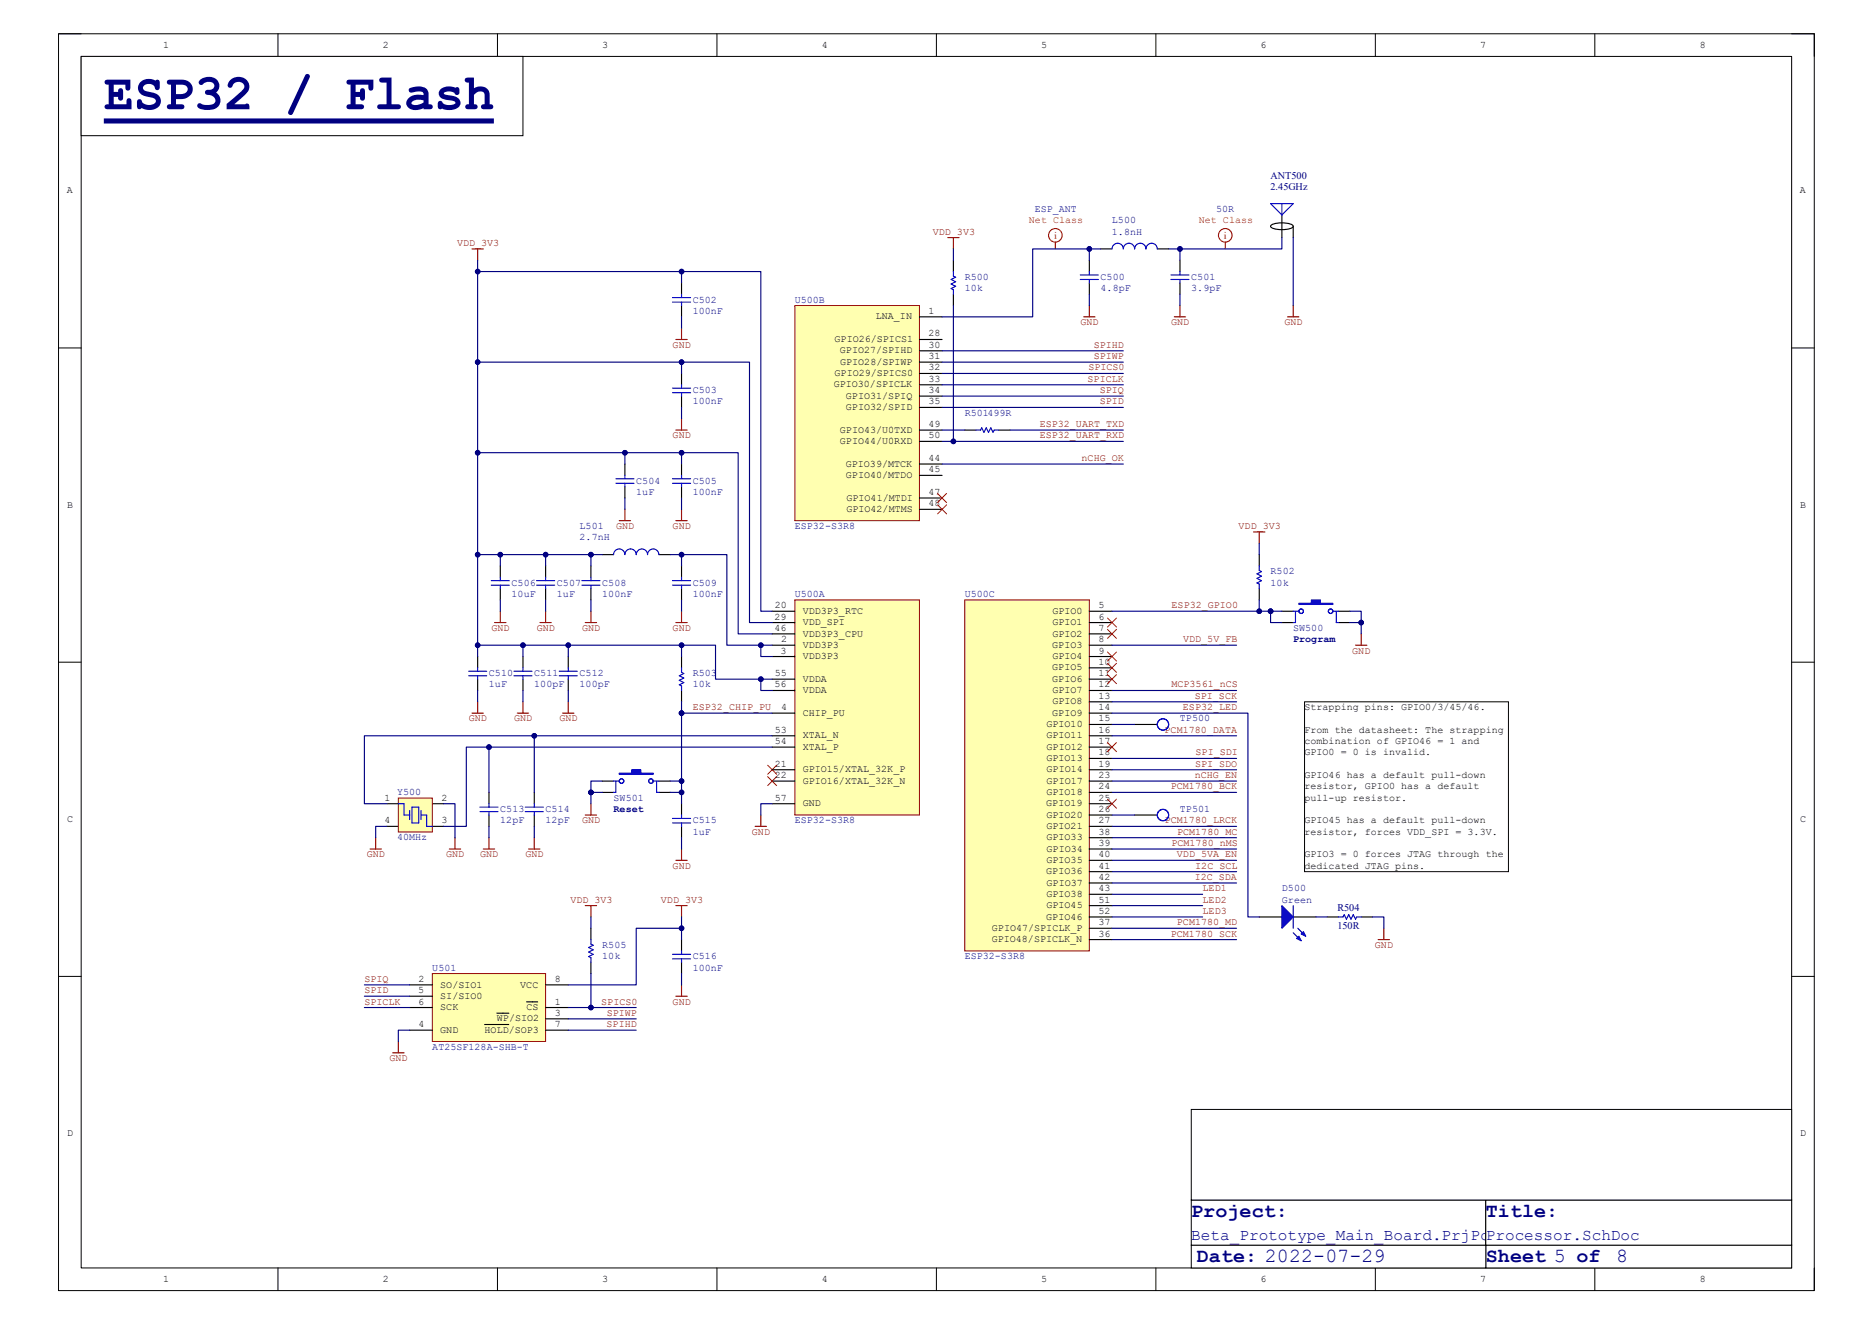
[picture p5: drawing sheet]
<svg xmlns="http://www.w3.org/2000/svg" width="420mm" height="297mm" viewBox="0 0 420 297" stroke-linecap="round" stroke-linejoin="round" font-family="sans-serif">
<path d="M13.1 7.6h393.7v281.9h-393.7z" fill="none" stroke="#000" stroke-width=".22"/>
<path d="M18.2 12.7h383.5v271.7h-383.5z" fill-rule="evenodd" fill="#fff"/>
<g fill="none" stroke="#000" stroke-width=".22">
<path d="M13.1 7.6h5.1M18.2 12.7h383.5v271.7h-383.5zM62.3 7.6v5.1M111.5 7.6v5.1M160.8 7.6v5.1M210 7.6v5.1M259.2 7.6v5.1M308.4 7.6v5.1M357.6 7.6v5.1M401.7 7.6h5.1v5.1M13.1 78.1h5.1M401.7 78.1h5.1"/>
<path d="M13.1 148.5h5.1M401.7 148.5h5.1M13.1 219h5.1M401.7 219h5.1M62.3 284.4v5.1M111.5 284.4v5.1M160.8 284.4v5.1M210 284.4v5.1M259.2 284.4v5.1M308.4 284.4v5.1M357.6 284.4v5.1M406.8 284.4v5.1"/>
</g>
<path d="M18.2 12.7h99.1v17.7h-99.1z" fill-rule="evenodd" fill="#fff"/>
<path d="M18.2 12.7h99.1v17.7h-99.1z" fill="none" stroke="#000" stroke-width=".22"/>
<path d="M23.3 27.1h87.4" fill="none" stroke="#000080" stroke-width="1.1" stroke-linecap="butt"/>
<path d="M86.8 185.4h2.5M96.9 180.3h2.6" fill="none" stroke="#000" stroke-width=".25"/>
<path d="M89.3 179h7.6v7.6h-7.6z" fill-rule="evenodd" fill="#ffffb0"/>
<path d="M89.3 179h7.6v7.6h-7.6z" fill="none" stroke="#800000" stroke-width=".22"/>
<g fill="none" stroke="#000" stroke-width=".25">
<path d="M152.8 63.5v2.5M152.8 68.5v2.6M152.8 83.8v2.5M152.8 88.9v2.5M152.8 104.1v2.5M152.8 109.2v2.5M112.2 127v2.5M112.2 132v2.6M132.5 127v2.5M132.5 132v2.6M135 124.4h2.6M147.7 124.4h2.6"/>
<path d="M152.8 127v2.5M152.8 132v2.6M117.3 147.3v2.5M117.3 152.4v2.5M152.8 147.3v2.5M152.8 154.9v2.5M109.6 177.8v2.5M119.8 177.8v2.5M86.8 180.3h2.5M96.9 185.4h2.6M109.6 182.8v2.6M119.8 182.8v2.6"/>
<path d="M152.8 180.3v2.5M152.8 185.4v2.5"/>
</g>
<g fill="none" stroke="#00f" stroke-width=".25">
<path d="M150.8 66.8h4.1M150.8 67.8h4.1M152.8 66v.8M152.8 67.8v.7M150.8 87.1h4.1M150.8 88.1h4.1M152.8 86.3v.8M152.8 88.1v.8M150.8 107.4h4.1M150.8 108.4h4.1M152.8 106.6v.8M152.8 108.4v.8"/>
<path d="M110.2 130.3h4M110.2 131.3h4M112.2 129.5v.8M112.2 131.3v.7M130.5 130.3h4M130.5 131.3h4M132.5 129.5v.8M132.5 131.3v.7M137.6 124.4a1.27 1.27 0 0 1 1.3-1.3 1.27 1.27 0 0 1 1.2 1.3 1.27 1.27 0 0 1 1.3-1.3 1.27 1.27 0 0 1 1.3 1.3 1.27 1.27 0 0 1 1.2-1.3 1.27 1.27 0 0 1 1.3 1.3 1.27 1.27 0 0 1 1.3-1.3 1.27 1.27 0 0 1 1.2 1.3M150.8 130.3h4.1M150.8 131.3h4.1M152.8 129.5v.8"/>
<path d="M152.8 131.3v.7M115.2 150.6h4.1M115.2 151.6h4.1M117.3 149.8v.8M117.3 151.6v.8M152.8 149.8v1l.5 .3-1 .5 1 .5-1 .5 1 .5-1 .5 .5 .3v1M89.3 180.3h1.3v2.5h1.3M91.9 181.8v2.1M92.4 181.1h1.5v3.5h-1.5zM94.4 181.8v2.1M94.4 182.8h1.3v2.6h1.2M107.6 181.1h4.1"/>
<path d="M107.6 182.1h4.1M109.6 180.3v.8M109.6 182.1v.7M117.8 181.1h4M117.8 182.1h4M119.8 180.3v.8M119.8 182.1v.7M150.8 184.6h4.1M150.8 183.6h4.1M152.8 182.8v.8M152.8 184.6v.8"/>
</g>
<g fill="none" stroke="#800000" stroke-width=".25">
<path d="M105.8 55.8h2.6M107.1 55.8v2.6M151.6 76.2h2.5M152.8 73.6v2.6M151.6 96.5h2.5M152.8 93.9v2.6M138.9 116.8h2.5M140.1 114.3v2.5M151.6 116.8h2.5M152.8 114.3v2.5M110.9 139.7h2.6M112.2 137.1v2.6"/>
<path d="M121.1 139.7h2.5M122.3 137.1v2.6M131.2 139.7h2.6M132.5 137.1v2.6M151.6 139.7h2.5M152.8 137.1v2.6M105.8 160h2.6M107.1 157.4v2.6M116 160h2.5M117.3 157.4v2.6M83 190.5h2.5M84.2 187.9v2.6"/>
<path d="M100.8 190.5h2.5M102 187.9v2.6M108.4 190.5h2.5M109.6 187.9v2.6M118.5 190.5h2.6M119.8 187.9v2.6M151.6 193h2.5M152.8 190.5v2.5M169.3 185.4h2.6M170.6 182.8v2.6"/>
</g>
<path d="M172.1 174.2l2.1 2M172.1 171.7l2.1 2M174.2 174.2l-2.1 2M174.2 171.7l-2.1 2" fill="none" stroke="#f00" stroke-width=".22"/>
<path d="M96.9 218.4h25.4v15.2h-25.4z" fill-rule="evenodd" fill="#ffffb0"/>
<path d="M96.9 218.4h25.4v15.2h-25.4z" fill="none" stroke="#800000" stroke-width=".22"/>
<g fill="none" stroke="#000" stroke-width=".25">
<path d="M213.8 58.4v2.5M213.8 66v2.5M216.3 96.5h2.6M223.9 96.5h2.6M135 175.2h2.6M147.7 175.2h2.6M132.5 208.2v2.6M132.5 215.9v2.5M152.8 210.8v2.5M152.8 215.9v2.5M91.9 226h5M91.9 220.9h5"/>
<path d="M91.9 231.1h5M91.9 223.5h5M108.7 229.8h5.4M111.4 227.3h2.7M118.1 224.7h2.5M122.3 226h5.1M122.3 220.9h5.1M122.3 228.6h5.1M122.3 231.1h5.1"/>
</g>
<path d="M213.8 60.9v1l.5 .3-1 .5 1 .5-1 .5 1 .5-1 .5 .5 .3v1M218.9 96.5h1l.2-.5 .5 1 .5-1 .6 1 .5-1 .5 1 .2-.5h1M132.5 210.8v1l.5 .2-1 .6 1 .5-1 .5 1 .5-1 .5 .5 .2v1.1M150.8 214.1h4.1M150.8 215.1h4.1M152.8 213.3v.8M152.8 215.1v.8" fill="none" stroke="#00f" stroke-width=".25"/>
<path d="M88.1 236.2h2.5M89.3 233.6v2.6M151.6 223.5h2.5M152.8 220.9v2.6" fill="none" stroke="#800000" stroke-width=".25"/>
<path d="M138.9 173.4h2.7v-.7h2.1v.7h2.8v.3h-7.6z" fill-rule="evenodd" fill="#00f"/>
<g fill="none" stroke="#00f" stroke-width=".25">
<path d="M249.3 55.8a1.27 1.27 0 0 1 1.3-1.2 1.27 1.27 0 0 1 1.3 1.2 1.27 1.27 0 0 1 1.3-1.2 1.27 1.27 0 0 1 1.2 1.2 1.27 1.27 0 0 1 1.3-1.2 1.27 1.27 0 0 1 1.3 1.2 1.27 1.27 0 0 1 1.2-1.2 1.27 1.27 0 0 1 1.3 1.2M242.2 61.7h4.1M242.2 62.7h4.1M244.3 60.9v.8M244.3 62.7v.8M262.6 61.7h4M262.6 62.7h4M264.6 60.9v.8M264.6 62.7v.8M138.1 107.4h4.1M138.1 108.4h4.1M140.1 106.6v.8"/>
<path d="M140.1 108.4v.8M120.3 130.3h4.1M120.3 131.3h4.1M122.3 129.5v.8M122.3 131.3v.7M105.1 150.6h4M105.1 151.6h4M107.1 149.8v.8M107.1 151.6v.8M125.4 150.6h4.1M125.4 151.6h4.1M127.4 149.8v.8"/>
<path d="M127.4 151.6v.8M137.6 175.2h1.3M138.1 175.2v2.6h-.5M138.9 173.4h2.7v-.7h2.1v.7h2.8v.3h-7.6zM146.5 175.2h1.2M147.2 175.2v2.6h.5"/>
<circle cx="139.4" cy="175.2" r=".51"/>
<circle cx="146" cy="175.2" r=".51"/>
</g>
<g fill="none" stroke="#000" stroke-width=".25">
<path d="M244.3 58.4v2.5M246.8 55.8h2.5M259.5 55.8h2.5M264.6 58.4v2.5M244.3 63.5v2.5M264.6 63.5v2.5M140.1 104.1v2.5M140.1 109.2v2.5M122.3 127v2.5M122.3 132v2.6M107.1 147.3v2.5M107.1 152.4v2.5"/>
<path d="M127.4 147.3v2.5M127.4 152.4v2.5M135 177.8h2.6M147.7 177.8h2.6"/>
</g>
<g fill="none" stroke="#800000" stroke-width=".25">
<path d="M212.5 53.3h2.6M213.8 53.3v2.5M243 71.1h2.5M244.3 68.5v2.6M263.3 71.1h2.6M264.6 68.5v2.6M126.2 160h2.5M127.4 157.4v2.6M131.2 182.8h2.6M132.5 180.3v2.5M131.2 203.2h2.6M132.5 203.2v2.5"/>
<path d="M151.6 203.2h2.5M152.8 203.2v2.5"/>
</g>
<g fill="none" stroke="#f00" stroke-width=".25">
<path d="M236.6 54.3v1.5M274.7 54.3v1.5"/>
<circle cx="236.6" cy="52.8" r="1.53"/>
<circle cx="274.7" cy="52.8" r="1.53"/>
</g>
<path d="M178.2 134.6h28v48.2h-28z" fill-rule="evenodd" fill="#ffffb0"/>
<path d="M178.2 134.6h28v48.2h-28z" fill="none" stroke="#800000" stroke-width=".22"/>
<g fill="none" stroke="#000" stroke-width=".25">
<path d="M173.1 137.1h5.1M173.1 139.7h5.1M173.1 144.7h5.1M173.1 147.3h5.1M173.1 142.2h5.1M173.1 152.4h5.1M173.1 154.9h5.1M173.1 160h5.1M173.1 172.7h5.1M173.1 175.2h5.1M173.1 165.1h5.1M173.1 167.6h5.1"/>
<path d="M173.1 180.3h5.1"/>
</g>
<path d="M178.2 68.5h28v48.3h-28z" fill-rule="evenodd" fill="#ffffb0"/>
<path d="M178.2 68.5h28v48.3h-28z" fill="none" stroke="#800000" stroke-width=".22"/>
<g fill="none" stroke="#000" stroke-width=".25">
<path d="M206.2 71.1h5M206.2 76.2h5M206.2 78.7h5M206.2 81.2h5M206.2 83.8h5M206.2 86.3h5M206.2 88.9h5M206.2 91.4h5M206.2 96.5h5M206.2 99h5M206.2 104.1h5M206.2 106.6h5"/>
<path d="M206.2 111.7h5M206.2 114.3h5"/>
</g>
<path d="M216.3 134.6h28v78.7h-28z" fill-rule="evenodd" fill="#ffffb0"/>
<path d="M216.3 134.6h28v78.7h-28z" fill="none" stroke="#800000" stroke-width=".22"/>
<g fill="none" stroke="#000" stroke-width=".25">
<path d="M244.3 137.1h5M244.3 139.7h5M287.4 137.1h2.6M300.1 137.1h2.6M244.3 142.2h5M244.3 144.7h5M244.3 147.3h5M244.3 149.8h5M244.3 152.4h5M244.3 154.9h5M244.3 157.4h5M244.3 160h5"/>
<path d="M244.3 162.5h5M244.3 165.1h5M244.3 167.6h5M244.3 170.1h5M244.3 172.7h5M244.3 175.2h5M244.3 177.8h5M244.3 180.3h5M244.3 182.8h5M244.3 185.4h5M244.3 187.9h5M244.3 190.5h5"/>
<path d="M244.3 193h5M244.3 195.5h5M244.3 198.1h5M244.3 200.6h5M244.3 203.2h5M244.3 205.7h5M244.3 208.2h5M244.3 210.8h5"/>
</g>
<path d="M210.2 110.7l2.1 2M210.2 113.2l2.1 2.1M212.3 110.7l-2.1 2M212.3 113.2l-2.1 2.1" fill="none" stroke="#f00" stroke-width=".22"/>
<path d="M291.3 135.3h2.7v-.7h2.1v.7h2.8v.3h-7.6z" fill-rule="evenodd" fill="#00f"/>
<g fill="none" stroke="#00f" stroke-width=".25">
<path d="M282.4 127v1l.5 .2-1 .5 1 .5-1 .6 1 .5-1 .5 .5 .2v1M290 137.1h1.3M290.5 137.1v2.6h-.5M291.3 135.3h2.7v-.7h2.1v.7h2.8v.3h-7.6zM298.9 137.1h1.2M299.6 137.1v2.6h.5"/>
<circle cx="291.8" cy="137.1" r=".51"/>
<circle cx="298.4" cy="137.1" r=".51"/>
</g>
<path d="M282.4 124.4v2.6M282.4 132v2.6M287.4 139.7h2.6M300.1 139.7h2.6M282.4 205.7h5M290 205.7h5.1" fill="none" stroke="#000" stroke-width=".25"/>
<path d="M281.1 119.3h2.5M282.4 119.3v2.6M304 144.7h2.5M305.2 142.2v2.5" fill="none" stroke="#800000" stroke-width=".25"/>
<path d="M287.4 203.2l2.6 2.5-2.6 2.5z" fill="#00f"/>
<path d="M287.4 203.2l2.6 2.5-2.6 2.5zM290 209.3l1.8 1.7M291 208.2l1.8 1.8" fill="none" stroke="#00f" stroke-width=".25"/>
<path d="M291.8 209.5l.5-.5 .5 1z" fill="#00f"/>
<path d="M291.8 209.5l.5-.5 .5 1z" fill="none" stroke="#00f" stroke-width=".25"/>
<path d="M290.7 210.5l.6-.5 .5 1z" fill="#00f"/>
<path d="M290 203.2v5M290.7 210.5l.6-.5 .5 1z" fill="none" stroke="#00f" stroke-width=".25"/>
<path d="M309 210.8h2.6M310.3 208.2v2.6" fill="none" stroke="#800000" stroke-width=".25"/>
<path d="M267.1 269.2h66.1v10.2h-66.1z" fill-rule="evenodd" fill="#fff"/>
<path d="M267.1 269.2h66.1v10.2h-66.1z" fill="none" stroke="#000" stroke-width=".22"/>
<path d="M333.2 269.2h68.5v10.2h-68.5z" fill-rule="evenodd" fill="#fff"/>
<path d="M333.2 269.2h68.5v10.2h-68.5z" fill="none" stroke="#000" stroke-width=".22"/>
<path d="M267.1 248.9h134.6v20.3h-134.6z" fill-rule="evenodd" fill="#fff"/>
<path d="M267.1 248.9h134.6v20.3h-134.6z" fill="none" stroke="#000" stroke-width=".22"/>
<path d="M333.2 279.4h68.5v5h-68.5z" fill-rule="evenodd" fill="#fff"/>
<path d="M333.2 279.4h68.5v5h-68.5z" fill="none" stroke="#000" stroke-width=".22"/>
<path d="M267.1 279.4h66.1v5h-66.1z" fill-rule="evenodd" fill="#fff"/>
<path d="M267.1 279.4h66.1v5h-66.1z" fill="none" stroke="#000" stroke-width=".22"/>
<path d="M292.5 157.4h45.7v38.1h-45.7z" fill-rule="evenodd" fill="#fff"/>
<path d="M292.5 157.4h45.7v38.1h-45.7z" fill="none" stroke="#000" stroke-width=".22"/>
<path d="M288.7 71.1h2.6M290 68.5v2.6" fill="none" stroke="#800000" stroke-width=".25"/>
<g fill="none" stroke="#f00" stroke-width=".22">
<path d="M248.3 138.6l2.1 2.1M250.4 138.6l-2.1 2.1M248.3 151.3l2.1 2.1M248.3 148.8l2.1 2M248.3 146.3l2.1 2M248.3 141.2l2.1 2M250.4 151.3l-2.1 2.1M250.4 148.8l-2.1 2M250.4 146.3l-2.1 2M250.4 141.2l-2.1 2M248.3 166.6l2.1 2M248.3 179.3l2.1 2"/>
<path d="M250.4 166.6l-2.1 2M250.4 179.3l-2.1 2"/>
</g>
<path d="M285 50.6a5.6 5.6 0 0 1 4.9 0l.1 .2a2.74 2.74 0 0 1-2.6 .7l-1.2-.1a1.37 1.37 0 0 1-1.3-.6zM287.4 48.2v5.1M290 50.8v2.5M254.4 162.5h5.1M254.4 182.8h5.1M297.6 205.7h2.5M305.2 205.7h2.6" fill="none" stroke="#000" stroke-width=".25"/>
<g fill="none" stroke="#00f" stroke-width=".25">
<path d="M284.9 45.7h5.1l-2.6 2.5zM287.4 45.7v2.5M300.1 205.7h1.1l.2-.5 .5 1 .5-1 .5 1 .5-1 .6 1 .2-.5h1"/>
<circle cx="260.8" cy="162.5" r="1.27"/>
<circle cx="260.8" cy="182.8" r="1.27"/>
</g>
<path d="M109.6 167.6v10.2M86.8 185.4h-2.6v2.5M99.5 180.3h2.5v7.6M109.6 185.4v2.5M119.8 185.4v2.5M173.1 180.3h-2.5v2.5" fill="none" stroke="#000080" stroke-width=".25"/>
<circle cx="109.6" cy="167.6" r=".51" fill="#000080"/>
<circle cx="109.6" cy="167.6" r=".51" fill="none" stroke="#000080" stroke-width=".22"/>
<path d="M119.8 165.1v12.7" fill="none" stroke="#000080" stroke-width=".25"/>
<circle cx="119.8" cy="165.1" r=".51" fill="#000080"/>
<circle cx="119.8" cy="165.1" r=".51" fill="none" stroke="#000080" stroke-width=".22"/>
<path d="M173.1 152.4h-2.5v2.5h2.5" fill="none" stroke="#000080" stroke-width=".25"/>
<circle cx="170.6" cy="152.4" r=".51" fill="#000080"/>
<circle cx="170.6" cy="152.4" r=".51" fill="none" stroke="#000080" stroke-width=".22"/>
<path d="M173.1 144.7h-2.5v2.6h2.5" fill="none" stroke="#000080" stroke-width=".25"/>
<circle cx="170.6" cy="144.7" r=".51" fill="#000080"/>
<circle cx="170.6" cy="144.7" r=".51" fill="none" stroke="#000080" stroke-width=".22"/>
<path d="M132.5 134.6v2.5M135 124.4h-2.5v2.6M152.8 134.6v2.5" fill="none" stroke="#000080" stroke-width=".25"/>
<circle cx="132.5" cy="124.4" r=".51" fill="#000080"/>
<circle cx="132.5" cy="124.4" r=".51" fill="none" stroke="#000080" stroke-width=".22"/>
<path d="M150.3 124.4h2.5v2.6" fill="none" stroke="#000080" stroke-width=".25"/>
<circle cx="152.8" cy="124.4" r=".51" fill="#000080"/>
<circle cx="152.8" cy="124.4" r=".51" fill="none" stroke="#000080" stroke-width=".22"/>
<path d="M152.8 124.4h10.2v20.3h7.6M107.1 154.9v2.5M117.3 154.9v2.5" fill="none" stroke="#000080" stroke-width=".25"/>
<circle cx="170.6" cy="144.7" r=".51" fill="#000080"/>
<circle cx="170.6" cy="144.7" r=".51" fill="none" stroke="#000080" stroke-width=".22"/>
<circle cx="152.8" cy="124.4" r=".51" fill="#000080"/>
<circle cx="152.8" cy="124.4" r=".51" fill="none" stroke="#000080" stroke-width=".22"/>
<path d="M140.1 104.1v-2.5h12.7v2.5M140.1 111.7v2.6M152.8 111.7v2.6" fill="none" stroke="#000080" stroke-width=".25"/>
<circle cx="140.1" cy="101.6" r=".51" fill="#000080"/>
<circle cx="140.1" cy="101.6" r=".51" fill="none" stroke="#000080" stroke-width=".22"/>
<circle cx="152.8" cy="101.6" r=".51" fill="#000080"/>
<circle cx="152.8" cy="101.6" r=".51" fill="none" stroke="#000080" stroke-width=".22"/>
<path d="M152.8 101.6h12.7v40.6h7.6" fill="none" stroke="#000080" stroke-width=".25"/>
<circle cx="152.8" cy="101.6" r=".51" fill="#000080"/>
<circle cx="152.8" cy="101.6" r=".51" fill="none" stroke="#000080" stroke-width=".22"/>
<path d="M122.3 124.4v2.6" fill="none" stroke="#000080" stroke-width=".25"/>
<circle cx="122.3" cy="124.4" r=".51" fill="#000080"/>
<circle cx="122.3" cy="124.4" r=".51" fill="none" stroke="#000080" stroke-width=".22"/>
<path d="M152.8 81.2v2.6M152.8 91.4v2.5M112.2 134.6v2.5M122.3 134.6v2.5" fill="none" stroke="#000080" stroke-width=".25"/>
<circle cx="152.8" cy="81.2" r=".51" fill="#000080"/>
<circle cx="152.8" cy="81.2" r=".51" fill="none" stroke="#000080" stroke-width=".22"/>
<path d="M152.8 60.9v2.6M152.8 71.1v2.5" fill="none" stroke="#000080" stroke-width=".25"/>
<circle cx="152.8" cy="60.9" r=".51" fill="#000080"/>
<circle cx="152.8" cy="60.9" r=".51" fill="none" stroke="#000080" stroke-width=".22"/>
<path d="M107.1 101.6h33" fill="none" stroke="#000080" stroke-width=".25"/>
<circle cx="140.1" cy="101.6" r=".51" fill="#000080"/>
<circle cx="140.1" cy="101.6" r=".51" fill="none" stroke="#000080" stroke-width=".22"/>
<circle cx="107.1" cy="101.6" r=".51" fill="#000080"/>
<circle cx="107.1" cy="101.6" r=".51" fill="none" stroke="#000080" stroke-width=".22"/>
<path d="M107.1 124.4h5.1" fill="none" stroke="#000080" stroke-width=".25"/>
<circle cx="112.2" cy="124.4" r=".51" fill="#000080"/>
<circle cx="112.2" cy="124.4" r=".51" fill="none" stroke="#000080" stroke-width=".22"/>
<circle cx="107.1" cy="124.4" r=".51" fill="#000080"/>
<circle cx="107.1" cy="124.4" r=".51" fill="none" stroke="#000080" stroke-width=".22"/>
<path d="M107.1 144.7v2.6M152.8 187.9v2.6" fill="none" stroke="#000080" stroke-width=".25"/>
<circle cx="107.1" cy="144.7" r=".51" fill="#000080"/>
<circle cx="107.1" cy="144.7" r=".51" fill="none" stroke="#000080" stroke-width=".22"/>
<path d="M152.8 205.7v2.5M152.8 218.4v2.5M91.9 231.1h-2.6v2.5" fill="none" stroke="#000080" stroke-width=".25"/>
<circle cx="152.8" cy="208.2" r=".51" fill="#000080"/>
<circle cx="152.8" cy="208.2" r=".51" fill="none" stroke="#000080" stroke-width=".22"/>
<path d="M132.5 205.7v2.5M152.8 210.8v-2.6h-10.1v12.7h-15.3M81.7 220.9h10.2M81.7 223.5h10.2M81.7 226h10.2" fill="none" stroke="#000080" stroke-width=".25"/>
<circle cx="152.8" cy="208.2" r=".51" fill="#000080"/>
<circle cx="152.8" cy="208.2" r=".51" fill="none" stroke="#000080" stroke-width=".22"/>
<path d="M132.5 218.4v7.6" fill="none" stroke="#000080" stroke-width=".25"/>
<circle cx="132.5" cy="226" r=".51" fill="#000080"/>
<circle cx="132.5" cy="226" r=".51" fill="none" stroke="#000080" stroke-width=".22"/>
<path d="M211.2 78.7h40.7M213.8 68.5v30.5M211.2 91.4h40.7M211.2 88.9h40.7M211.2 86.3h40.7M211.2 83.8h40.7M211.2 81.2h40.7M211.2 96.5h5.1M127.4 231.1h15.3M127.4 228.6h15.3" fill="none" stroke="#000080" stroke-width=".25"/>
<circle cx="213.8" cy="99" r=".51" fill="#000080"/>
<circle cx="213.8" cy="99" r=".51" fill="none" stroke="#000080" stroke-width=".22"/>
<path d="M213.8 55.8v2.6M244.3 55.8h2.5M244.3 66v2.5" fill="none" stroke="#000080" stroke-width=".25"/>
<circle cx="244.3" cy="55.8" r=".51" fill="#000080"/>
<circle cx="244.3" cy="55.8" r=".51" fill="none" stroke="#000080" stroke-width=".22"/>
<path d="M262 55.8h2.6v2.6M264.6 66v2.5" fill="none" stroke="#000080" stroke-width=".25"/>
<circle cx="264.6" cy="55.8" r=".51" fill="#000080"/>
<circle cx="264.6" cy="55.8" r=".51" fill="none" stroke="#000080" stroke-width=".22"/>
<path d="M211.2 99h40.7" fill="none" stroke="#000080" stroke-width=".25"/>
<circle cx="213.8" cy="99" r=".51" fill="#000080"/>
<circle cx="213.8" cy="99" r=".51" fill="none" stroke="#000080" stroke-width=".22"/>
<path d="M226.5 96.5h25.4M117.3 144.7v2.6" fill="none" stroke="#000080" stroke-width=".25"/>
<circle cx="117.3" cy="144.7" r=".51" fill="#000080"/>
<circle cx="117.3" cy="144.7" r=".51" fill="none" stroke="#000080" stroke-width=".22"/>
<path d="M127.4 144.7v2.6M127.4 154.9v2.5" fill="none" stroke="#000080" stroke-width=".25"/>
<circle cx="127.4" cy="144.7" r=".51" fill="#000080"/>
<circle cx="127.4" cy="144.7" r=".51" fill="none" stroke="#000080" stroke-width=".22"/>
<path d="M173.1 165.1h-91.4v15.2h5.1" fill="none" stroke="#000080" stroke-width=".25"/>
<circle cx="119.8" cy="165.1" r=".51" fill="#000080"/>
<circle cx="119.8" cy="165.1" r=".51" fill="none" stroke="#000080" stroke-width=".22"/>
<path d="M173.1 167.6h-68.5v17.8h-5.1" fill="none" stroke="#000080" stroke-width=".25"/>
<circle cx="109.6" cy="167.6" r=".51" fill="#000080"/>
<circle cx="109.6" cy="167.6" r=".51" fill="none" stroke="#000080" stroke-width=".22"/>
<path d="M127.4 226h15.3" fill="none" stroke="#000080" stroke-width=".25"/>
<circle cx="132.5" cy="226" r=".51" fill="#000080"/>
<circle cx="132.5" cy="226" r=".51" fill="none" stroke="#000080" stroke-width=".22"/>
<path d="M244.3 58.4v-2.6h-12.7v15.3h-20.4" fill="none" stroke="#000080" stroke-width=".25"/>
<circle cx="244.3" cy="55.8" r=".51" fill="#000080"/>
<circle cx="244.3" cy="55.8" r=".51" fill="none" stroke="#000080" stroke-width=".22"/>
<path d="M282.4 134.6v2.5h2.5M282.4 121.9v2.5" fill="none" stroke="#000080" stroke-width=".25"/>
<circle cx="284.9" cy="137.1" r=".51" fill="#000080"/>
<circle cx="284.9" cy="137.1" r=".51" fill="none" stroke="#000080" stroke-width=".22"/>
<circle cx="282.4" cy="137.1" r=".51" fill="#000080"/>
<circle cx="282.4" cy="137.1" r=".51" fill="none" stroke="#000080" stroke-width=".22"/>
<path d="M302.7 139.7h2.5" fill="none" stroke="#000080" stroke-width=".25"/>
<circle cx="305.2" cy="139.7" r=".51" fill="#000080"/>
<circle cx="305.2" cy="139.7" r=".51" fill="none" stroke="#000080" stroke-width=".22"/>
<path d="M152.8 157.4v2.6" fill="none" stroke="#000080" stroke-width=".25"/>
<circle cx="152.8" cy="160" r=".51" fill="#000080"/>
<circle cx="152.8" cy="160" r=".51" fill="none" stroke="#000080" stroke-width=".22"/>
<path d="M152.8 144.7v2.6" fill="none" stroke="#000080" stroke-width=".25"/>
<circle cx="152.8" cy="144.7" r=".51" fill="#000080"/>
<circle cx="152.8" cy="144.7" r=".51" fill="none" stroke="#000080" stroke-width=".22"/>
<path d="M152.8 160h20.3" fill="none" stroke="#000080" stroke-width=".25"/>
<circle cx="152.8" cy="160" r=".51" fill="#000080"/>
<circle cx="152.8" cy="160" r=".51" fill="none" stroke="#000080" stroke-width=".22"/>
<path d="M152.8 160v15.2" fill="none" stroke="#000080" stroke-width=".25"/>
<circle cx="152.8" cy="175.2" r=".51" fill="#000080"/>
<circle cx="152.8" cy="175.2" r=".51" fill="none" stroke="#000080" stroke-width=".22"/>
<circle cx="152.8" cy="160" r=".51" fill="#000080"/>
<circle cx="152.8" cy="160" r=".51" fill="none" stroke="#000080" stroke-width=".22"/>
<path d="M150.3 177.8h2.5" fill="none" stroke="#000080" stroke-width=".25"/>
<circle cx="152.8" cy="177.8" r=".51" fill="#000080"/>
<circle cx="152.8" cy="177.8" r=".51" fill="none" stroke="#000080" stroke-width=".22"/>
<path d="M150.3 175.2h2.5v5.1" fill="none" stroke="#000080" stroke-width=".25"/>
<circle cx="152.8" cy="177.8" r=".51" fill="#000080"/>
<circle cx="152.8" cy="177.8" r=".51" fill="none" stroke="#000080" stroke-width=".22"/>
<circle cx="152.8" cy="175.2" r=".51" fill="#000080"/>
<circle cx="152.8" cy="175.2" r=".51" fill="none" stroke="#000080" stroke-width=".22"/>
<path d="M135 175.2h-2.5v2.6" fill="none" stroke="#000080" stroke-width=".25"/>
<circle cx="132.5" cy="177.8" r=".51" fill="#000080"/>
<circle cx="132.5" cy="177.8" r=".51" fill="none" stroke="#000080" stroke-width=".22"/>
<path d="M132.5 177.8h2.5" fill="none" stroke="#000080" stroke-width=".25"/>
<circle cx="132.5" cy="177.8" r=".51" fill="#000080"/>
<circle cx="132.5" cy="177.8" r=".51" fill="none" stroke="#000080" stroke-width=".22"/>
<path d="M132.5 177.8v2.5" fill="none" stroke="#000080" stroke-width=".25"/>
<circle cx="132.5" cy="177.8" r=".51" fill="#000080"/>
<circle cx="132.5" cy="177.8" r=".51" fill="none" stroke="#000080" stroke-width=".22"/>
<path d="M132.5 124.4h-20.3v2.6" fill="none" stroke="#000080" stroke-width=".25"/>
<circle cx="132.5" cy="124.4" r=".51" fill="#000080"/>
<circle cx="132.5" cy="124.4" r=".51" fill="none" stroke="#000080" stroke-width=".22"/>
<circle cx="122.3" cy="124.4" r=".51" fill="#000080"/>
<circle cx="122.3" cy="124.4" r=".51" fill="none" stroke="#000080" stroke-width=".22"/>
<circle cx="112.2" cy="124.4" r=".51" fill="#000080"/>
<circle cx="112.2" cy="124.4" r=".51" fill="none" stroke="#000080" stroke-width=".22"/>
<path d="M107.1 81.2h61v58.5h5" fill="none" stroke="#000080" stroke-width=".25"/>
<circle cx="152.8" cy="81.2" r=".51" fill="#000080"/>
<circle cx="152.8" cy="81.2" r=".51" fill="none" stroke="#000080" stroke-width=".22"/>
<circle cx="107.1" cy="81.2" r=".51" fill="#000080"/>
<circle cx="107.1" cy="81.2" r=".51" fill="none" stroke="#000080" stroke-width=".22"/>
<path d="M107.1 60.9h63.5v76.2h2.5" fill="none" stroke="#000080" stroke-width=".25"/>
<circle cx="152.8" cy="60.9" r=".51" fill="#000080"/>
<circle cx="152.8" cy="60.9" r=".51" fill="none" stroke="#000080" stroke-width=".22"/>
<circle cx="107.1" cy="60.9" r=".51" fill="#000080"/>
<circle cx="107.1" cy="60.9" r=".51" fill="none" stroke="#000080" stroke-width=".22"/>
<path d="M107.1 58.4v86.3h53.3v7.7h10.2" fill="none" stroke="#000080" stroke-width=".25"/>
<circle cx="170.6" cy="152.4" r=".51" fill="#000080"/>
<circle cx="170.6" cy="152.4" r=".51" fill="none" stroke="#000080" stroke-width=".22"/>
<circle cx="152.8" cy="144.7" r=".51" fill="#000080"/>
<circle cx="152.8" cy="144.7" r=".51" fill="none" stroke="#000080" stroke-width=".22"/>
<circle cx="127.4" cy="144.7" r=".51" fill="#000080"/>
<circle cx="127.4" cy="144.7" r=".51" fill="none" stroke="#000080" stroke-width=".22"/>
<circle cx="117.3" cy="144.7" r=".51" fill="#000080"/>
<circle cx="117.3" cy="144.7" r=".51" fill="none" stroke="#000080" stroke-width=".22"/>
<circle cx="107.1" cy="144.7" r=".51" fill="#000080"/>
<circle cx="107.1" cy="144.7" r=".51" fill="none" stroke="#000080" stroke-width=".22"/>
<circle cx="107.1" cy="124.4" r=".51" fill="#000080"/>
<circle cx="107.1" cy="124.4" r=".51" fill="none" stroke="#000080" stroke-width=".22"/>
<circle cx="107.1" cy="101.6" r=".51" fill="#000080"/>
<circle cx="107.1" cy="101.6" r=".51" fill="none" stroke="#000080" stroke-width=".22"/>
<circle cx="107.1" cy="81.2" r=".51" fill="#000080"/>
<circle cx="107.1" cy="81.2" r=".51" fill="none" stroke="#000080" stroke-width=".22"/>
<circle cx="107.1" cy="60.9" r=".51" fill="#000080"/>
<circle cx="107.1" cy="60.9" r=".51" fill="none" stroke="#000080" stroke-width=".22"/>
<g fill="none" stroke="#000080" stroke-width=".25">
<path d="M302.7 137.1h2.5v5.1M249.3 154.9h28M249.3 157.4h28M249.3 165.1h28M249.3 170.1h28M249.3 177.8h28M249.3 172.7h28M249.3 175.2h28M249.3 185.4h28M249.3 187.9h28M249.3 190.5h28M249.3 193h28"/>
<path d="M249.3 195.5h28M249.3 198.1h28M249.3 208.2h28M249.3 210.8h28M295.1 205.7h2.5M307.8 205.7h2.5v2.5"/>
</g>
<circle cx="305.2" cy="139.7" r=".51" fill="#000080"/>
<circle cx="305.2" cy="139.7" r=".51" fill="none" stroke="#000080" stroke-width=".22"/>
<path d="M249.3 137.1h33.1" fill="none" stroke="#000080" stroke-width=".25"/>
<circle cx="282.4" cy="137.1" r=".51" fill="#000080"/>
<circle cx="282.4" cy="137.1" r=".51" fill="none" stroke="#000080" stroke-width=".22"/>
<path d="M284.9 137.1h2.5" fill="none" stroke="#000080" stroke-width=".25"/>
<circle cx="284.9" cy="137.1" r=".51" fill="#000080"/>
<circle cx="284.9" cy="137.1" r=".51" fill="none" stroke="#000080" stroke-width=".22"/>
<path d="M284.9 137.1v2.6h2.5" fill="none" stroke="#000080" stroke-width=".25"/>
<circle cx="284.9" cy="137.1" r=".51" fill="#000080"/>
<circle cx="284.9" cy="137.1" r=".51" fill="none" stroke="#000080" stroke-width=".22"/>
<path d="M287.4 53.3v2.5h-22.8M211.2 104.1h40.7M249.3 160h30.5v45.7h2.6M249.3 144.7h28" fill="none" stroke="#000080" stroke-width=".25"/>
<circle cx="264.6" cy="55.8" r=".51" fill="#000080"/>
<circle cx="264.6" cy="55.8" r=".51" fill="none" stroke="#000080" stroke-width=".22"/>
<path d="M290 53.3v15.2M249.3 162.5h5.1M249.3 182.8h5.1M249.3 200.6h20.4M249.3 203.2h20.4M249.3 205.7h20.4" fill="none" stroke="#000080" stroke-width=".25"/>
<text font-size="11.2" fill="#000080" x="23.3" y="24.5">ESP32 / Flash</text>
<g font-size="4.5" fill="#00007f">
<text x="267.1" y="272.9">Project:</text>
<text x="333.2" y="272.9">Title:</text>
<text x="268.4" y="283.1">Date: 2022-07-29</text>
<text x="333.2" y="283.1">Sheet 5 of</text>
<text x="362.4" y="283.1">8</text>
</g>
<g font-size="3.6" fill="#00007f">
<text x="267.1" y="278.3">Beta_Prototype_Main_Board.PrjPcb</text>
<text x="333.2" y="278.3">Processor.SchDoc</text>
</g>
<g font-size="2.3" fill="#000080">
<text x="284.9" y="40.1">ANT500</text>
<text x="284.9" y="42.6">2.45GHz</text>
<text x="299.9" y="204.4">R504</text>
<text x="299.9" y="208.5">150R</text>
</g>
<g font-size="2.3" fill="#f00">
<text x="236.3" y="53.6">i</text>
<text x="274.4" y="53.6">i</text>
</g>
<g font-size="2.2">
<text x="36.6" y="10.7">1</text>
<text x="85.9" y="10.7">2</text>
<text x="135" y="10.7">3</text>
<text x="184.3" y="10.7">4</text>
<text x="233.5" y="10.7">5</text>
<text x="282.7" y="10.7">6</text>
<text x="331.9" y="10.7">7</text>
<text x="381.1" y="10.7">8</text>
<text x="15" y="43.4">A</text>
<text x="403.6" y="43.4">A</text>
<text x="196.4" y="71.7">LNA_IN</text>
<text x="208.2" y="70.4">1</text>
<text x="187.2" y="76.8">GPIO26/SPICS1</text>
<text x="208.2" y="75.5">28</text>
<text x="188.3" y="79.3">GPIO27/SPIHD</text>
<text x="188.4" y="81.8">GPIO28/SPIWP</text>
<text x="208.2" y="78">30</text>
<text x="208.2" y="80.6">31</text>
<text x="208.2" y="83.1">32</text>
<text x="186.9" y="86.9">GPIO30/SPICLK</text>
<text x="187.2" y="84.4">GPIO29/SPICS0</text>
<text x="189.7" y="89.5">GPIO31/SPIQ</text>
<text x="208.2" y="85.6">33</text>
<text x="208.2" y="88.2">34</text>
<text x="189.7" y="92">GPIO32/SPID</text>
<text x="208.2" y="90.7">35</text>
<text x="208.2" y="95.8">49</text>
<text x="188.3" y="97.1">GPIO43/U0TXD</text>
<text x="188.3" y="99.6">GPIO44/U0RXD</text>
<text x="208.2" y="98.3">50</text>
<text x="189.7" y="104.7">GPIO39/MTCK</text>
<text x="189.7" y="107.2">GPIO40/MTDO</text>
<text x="208.2" y="103.4">44</text>
<text x="208.2" y="106">45</text>
<text x="15.1" y="113.9">B</text>
<text x="189.8" y="112.3">GPIO41/MTDI</text>
<text x="208.2" y="111">47</text>
<text x="208.2" y="113.6">48</text>
<text x="403.7" y="113.9">B</text>
<text x="189.8" y="114.9">GPIO42/MTMS</text>
<text x="173.7" y="136.4">20</text>
<text x="180" y="137.7">VDD3P3_RTC</text>
<text x="236" y="137.7">GPIO0</text>
<text x="246.3" y="136.4">5</text>
<text x="173.7" y="139">29</text>
<text x="173.7" y="141.5">46</text>
<text x="180" y="140.3">VDD_SPI</text>
<text x="180" y="142.8">VDD3P3_CPU</text>
<text x="236" y="140.3">GPIO1</text>
<text x="236" y="142.8">GPIO2</text>
<text x="246.3" y="139">6</text>
<text x="246.3" y="141.5">7</text>
<text x="175" y="146.6">3</text>
<text x="175.1" y="144.1">2</text>
<text x="180" y="145.3">VDD3P3</text>
<text x="180" y="147.9">VDD3P3</text>
<text x="236" y="145.3">GPIO3</text>
<text x="236" y="147.9">GPIO4</text>
<text x="246.3" y="144.1">8</text>
<text x="246.3" y="146.6">9</text>
<text x="246.3" y="149.1">10</text>
<text x="173.7" y="154.2">56</text>
<text x="173.7" y="151.7">55</text>
<text x="180" y="153">VDDA</text>
<text x="180" y="155.5">VDDA</text>
<text x="236" y="150.4">GPIO5</text>
<text x="236" y="153">GPIO6</text>
<text x="236" y="155.5">GPIO7</text>
<text x="246.3" y="151.7">11</text>
<text x="246.3" y="154.2">12</text>
<text x="175.1" y="159.3">4</text>
<text x="180" y="160.6">CHIP_PU</text>
<text x="236" y="160.6">GPIO9</text>
<text x="236" y="158">GPIO8</text>
<text x="246.3" y="156.8">13</text>
<text x="246.3" y="159.3">14</text>
<text x="246.3" y="161.8">15</text>
<text x="292.5" y="159.3">Strapping pins: GPIO0/3/45/46.</text>
<text x="173.7" y="164.4">53</text>
<text x="173.8" y="166.9">54</text>
<text x="180" y="165.7">XTAL_N</text>
<text x="234.7" y="163.1">GPIO10</text>
<text x="234.7" y="165.7">GPIO11</text>
<text x="246.3" y="164.4">16</text>
<text x="246.3" y="166.9">17</text>
<text x="292.5" y="164.4">From the datasheet: The strapping</text>
<text x="292.5" y="166.9">combination of GPIO46 = 1 and</text>
<text x="173.7" y="172">21</text>
<text x="180" y="173.3">GPIO15/XTAL_32K_P</text>
<text x="180" y="168.2">XTAL_P</text>
<text x="234.7" y="170.7">GPIO13</text>
<text x="234.7" y="168.2">GPIO12</text>
<text x="234.7" y="173.3">GPIO14</text>
<text x="246.3" y="169.5">18</text>
<text x="246.3" y="172">19</text>
<text x="292.5" y="169.5">GPIO0 = 0 is invalid.</text>
<text x="86.2" y="179.6">1</text>
<text x="99" y="179.6">2</text>
<text x="173.8" y="174.5">22</text>
<text x="173.8" y="179.6">57</text>
<text x="180" y="175.8">GPIO16/XTAL_32K_N</text>
<text x="234.7" y="178.4">GPIO18</text>
<text x="234.7" y="175.8">GPIO17</text>
<text x="246.3" y="179.6">25</text>
<text x="246.3" y="174.5">23</text>
<text x="246.3" y="177.1">24</text>
<text x="292.5" y="174.5">GPIO46 has a default pull-down</text>
<text x="292.5" y="177.1">resistor, GPIO0 has a default</text>
<text x="292.5" y="179.6">pull-up resistor.</text>
<text x="15.1" y="184.4">C</text>
<text x="86.2" y="184.7">4</text>
<text x="99" y="184.7">3</text>
<text x="180" y="180.9">GND</text>
<text x="234.6" y="180.9">GPIO19</text>
<text x="234.7" y="183.4">GPIO20</text>
<text x="234.7" y="186">GPIO21</text>
<text x="246.3" y="182.2">26</text>
<text x="246.3" y="184.7">27</text>
<text x="292.5" y="184.7">GPIO45 has a default pull-down</text>
<text x="403.7" y="184.4">C</text>
<text x="234.7" y="188.5">GPIO33</text>
<text x="234.7" y="191.1">GPIO34</text>
<text x="246.3" y="187.2">38</text>
<text x="246.3" y="189.8">39</text>
<text x="292.5" y="187.2">resistor, forces VDD_SPI = 3.3V.</text>
<text x="234.6" y="196.1">GPIO36</text>
<text x="234.7" y="193.6">GPIO35</text>
<text x="246.3" y="192.3">40</text>
<text x="246.3" y="194.9">41</text>
<text x="246.3" y="197.4">42</text>
<text x="292.5" y="192.3">GPIO3 = 0 forces JTAG through the</text>
<text x="292.5" y="194.9">dedicated JTAG pins.</text>
<text x="234.7" y="201.2">GPIO38</text>
<text x="234.7" y="203.8">GPIO45</text>
<text x="234.7" y="198.7">GPIO37</text>
<text x="246.3" y="199.9">43</text>
<text x="246.3" y="202.5">51</text>
<text x="222.4" y="208.8">GPIO47/SPICLK_P</text>
<text x="234.6" y="206.3">GPIO46</text>
<text x="246.3" y="205">52</text>
<text x="246.3" y="207.6">37</text>
<text x="222.4" y="211.4">GPIO48/SPICLK_N</text>
<text x="246.3" y="210.1">36</text>
<text x="93.9" y="220.3">2</text>
<text x="98.7" y="221.5">SO/SIO1</text>
<text x="116.7" y="221.5">VCC</text>
<text x="124.4" y="220.3">8</text>
<text x="93.8" y="222.8">5</text>
<text x="93.8" y="225.3">6</text>
<text x="98.7" y="224.1">SI/SIO0</text>
<text x="98.7" y="226.6">SCK</text>
<text x="118.1" y="226.6">CS</text>
<text x="124.4" y="225.3">1</text>
<text x="124.4" y="227.9">3</text>
<text x="93.9" y="230.4">4</text>
<text x="98.7" y="231.7">GND</text>
<text x="108.7" y="231.7">HOLD/SOP3</text>
<text x="111.4" y="229.2">WP/SIO2</text>
<text x="124.4" y="230.4">7</text>
<text x="15" y="254.8">D</text>
<text x="403.6" y="254.8">D</text>
<text x="36.6" y="287.6">1</text>
<text x="85.9" y="287.6">2</text>
<text x="135" y="287.6">3</text>
<text x="184.3" y="287.6">4</text>
<text x="233.5" y="287.6">5</text>
<text x="282.7" y="287.6">6</text>
<text x="331.9" y="287.6">7</text>
<text x="381.1" y="287.6">8</text>
</g>
<g font-size="2.2" fill="#000080">
<text x="232" y="47.5">ESP_ANT</text>
<text x="272.7" y="47.5">50R</text>
<text x="249.3" y="50.1">L500</text>
<text x="249.3" y="52.6">1.8nH</text>
<text x="216.3" y="62.8">R500</text>
<text x="216.3" y="65.3">10k</text>
<text x="246.8" y="62.8">C500</text>
<text x="246.8" y="65.3">4.8pF</text>
<text x="267.1" y="62.8">C501</text>
<text x="267.1" y="65.3">3.9pF</text>
<text x="155.4" y="67.9">C502</text>
<text x="155.4" y="70.4">100nF</text>
<text x="178.2" y="67.9">U500B</text>
<text x="155.4" y="88.2">C503</text>
<text x="155.4" y="90.7">100nF</text>
<text x="216.3" y="93.3">R501499R</text>
<text x="142.7" y="108.5">C504</text>
<text x="142.7" y="111">1uF</text>
<text x="155.4" y="108.5">C505</text>
<text x="155.4" y="111">100nF</text>
<text x="130" y="118.7">L501</text>
<text x="178.2" y="118.7">ESP32-S3R8</text>
<text x="130" y="121.2">2.7nH</text>
<text x="114.7" y="131.4">C506</text>
<text x="124.9" y="131.4">C507</text>
<text x="135" y="131.4">C508</text>
<text x="155.4" y="131.4">C509</text>
<text x="284.9" y="128.8">R502</text>
<text x="284.9" y="131.4">10k</text>
<text x="114.7" y="133.9">10uF</text>
<text x="124.9" y="133.9">1uF</text>
<text x="135" y="133.9">100nF</text>
<text x="155.4" y="133.9">100nF</text>
<text x="178.2" y="133.9">U500A</text>
<text x="216.3" y="133.9">U500C</text>
<text x="290" y="141.5">SW500</text>
<text x="109.6" y="151.7">C510</text>
<text x="109.6" y="154.2">1uF</text>
<text x="119.8" y="151.7">C511</text>
<text x="119.8" y="154.2">100pF</text>
<text x="130" y="151.7">C512</text>
<text x="130" y="154.2">100pF</text>
<text x="155.4" y="151.7">R503</text>
<text x="155.4" y="154.2">10k</text>
<text x="264.6" y="161.8">TP500</text>
<text x="89.1" y="178.4">Y500</text>
<text x="137.6" y="179.6">SW501</text>
<text x="112.2" y="182.2">C513</text>
<text x="112.2" y="184.7">12pF</text>
<text x="122.3" y="182.2">C514</text>
<text x="122.3" y="184.7">12pF</text>
<text x="155.4" y="184.7">C515</text>
<text x="178.2" y="184.7">ESP32-S3R8</text>
<text x="264.6" y="182.2">TP501</text>
<text x="89.1" y="188.5">40MHz</text>
<text x="155.4" y="187.2">1uF</text>
<text x="287.4" y="199.9">D500</text>
<text x="287.4" y="202.5">Green</text>
<text x="135" y="212.6">R505</text>
<text x="135" y="215.2">10k</text>
<text x="155.4" y="215.2">C516</text>
<text x="216.3" y="215.2">ESP32-S3R8</text>
<text x="96.9" y="217.7">U501</text>
<text x="155.4" y="217.7">100nF</text>
<text x="96.9" y="235.5">AT25SF128A-SHB-T</text>
</g>
<g font-size="2.2" fill="#800000">
<text x="209.2" y="52.6">VDD_3V3</text>
<text x="102.5" y="55.2">VDD_3V3</text>
<text x="242.3" y="72.9">GND</text>
<text x="262.6" y="72.9">GND</text>
<text x="288" y="72.9">GND</text>
<text x="150.8" y="78">GND</text>
<text x="244.1" y="83.1">SPICS0</text>
<text x="245.2" y="78">SPIHD</text>
<text x="245.3" y="80.6">SPIWP</text>
<text x="243.9" y="85.6">SPICLK</text>
<text x="246.6" y="88.2">SPIQ</text>
<text x="233.1" y="95.8">ESP32_UART_TXD</text>
<text x="246.6" y="90.7">SPID</text>
<text x="150.8" y="98.3">GND</text>
<text x="233.1" y="98.3">ESP32_UART_RXD</text>
<text x="242.5" y="103.4">nCHG_OK</text>
<text x="138.1" y="118.7">GND</text>
<text x="150.8" y="118.7">GND</text>
<text x="277.7" y="118.7">VDD_3V3</text>
<text x="262.7" y="136.4">ESP32_GPIO0</text>
<text x="110.2" y="141.5">GND</text>
<text x="120.4" y="141.5">GND</text>
<text x="130.5" y="141.5">GND</text>
<text x="150.8" y="141.5">GND</text>
<text x="265.3" y="144.1">VDD_5V_FB</text>
<text x="303.2" y="146.6">GND</text>
<text x="262.7" y="154.2">MCP3561_nCS</text>
<text x="105.1" y="161.8">GND</text>
<text x="115.3" y="161.8">GND</text>
<text x="125.4" y="161.8">GND</text>
<text x="155.4" y="159.3">ESP32_CHIP_PU</text>
<text x="265.3" y="159.3">ESP32_LED</text>
<text x="267.9" y="156.8">SPI_SCK</text>
<text x="261.2" y="164.4">PCM1780_DATA</text>
<text x="268" y="172">SPI_SDO</text>
<text x="268.1" y="169.5">SPI_SDI</text>
<text x="262.6" y="177.1">PCM1780_BCK</text>
<text x="267.9" y="174.5">nCHG_EN</text>
<text x="130.5" y="184.7">GND</text>
<text x="261.2" y="184.7">PCM1780_LRCK</text>
<text x="168.6" y="187.2">GND</text>
<text x="262.7" y="189.8">PCM1780_nMS</text>
<text x="263.9" y="187.2">PCM1780_MC</text>
<text x="82.3" y="192.3">GND</text>
<text x="100" y="192.3">GND</text>
<text x="107.7" y="192.3">GND</text>
<text x="117.8" y="192.3">GND</text>
<text x="150.8" y="194.9">GND</text>
<text x="263.9" y="192.3">VDD_5VA_EN</text>
<text x="267.9" y="197.4">I2C_SDA</text>
<text x="268" y="194.9">I2C_SCL</text>
<text x="127.9" y="202.5">VDD_3V3</text>
<text x="148.2" y="202.5">VDD_3V3</text>
<text x="269.7" y="199.9">LED1</text>
<text x="269.7" y="202.5">LED2</text>
<text x="263.9" y="207.6">PCM1780_MD</text>
<text x="269.7" y="205">LED3</text>
<text x="262.6" y="210.1">PCM1780_SCK</text>
<text x="308.3" y="212.6">GND</text>
<text x="81.7" y="220.3">SPIQ</text>
<text x="81.7" y="225.3">SPICLK</text>
<text x="81.7" y="222.8">SPID</text>
<text x="134.8" y="225.3">SPICS0</text>
<text x="136.1" y="227.9">SPIWP</text>
<text x="150.8" y="225.3">GND</text>
<text x="136" y="230.4">SPIHD</text>
<text x="87.3" y="238">GND</text>
</g>
<g font-size="2.2" fill="#f00">
<text x="230.7" y="50.1">Net Class</text>
<text x="268.8" y="50.1">Net Class</text>
</g>
<g font-size="2.2" fill="#00007f">
<text x="290" y="144.1">Program</text>
<text x="137.6" y="182.2">Reset</text>
</g>
</svg>
